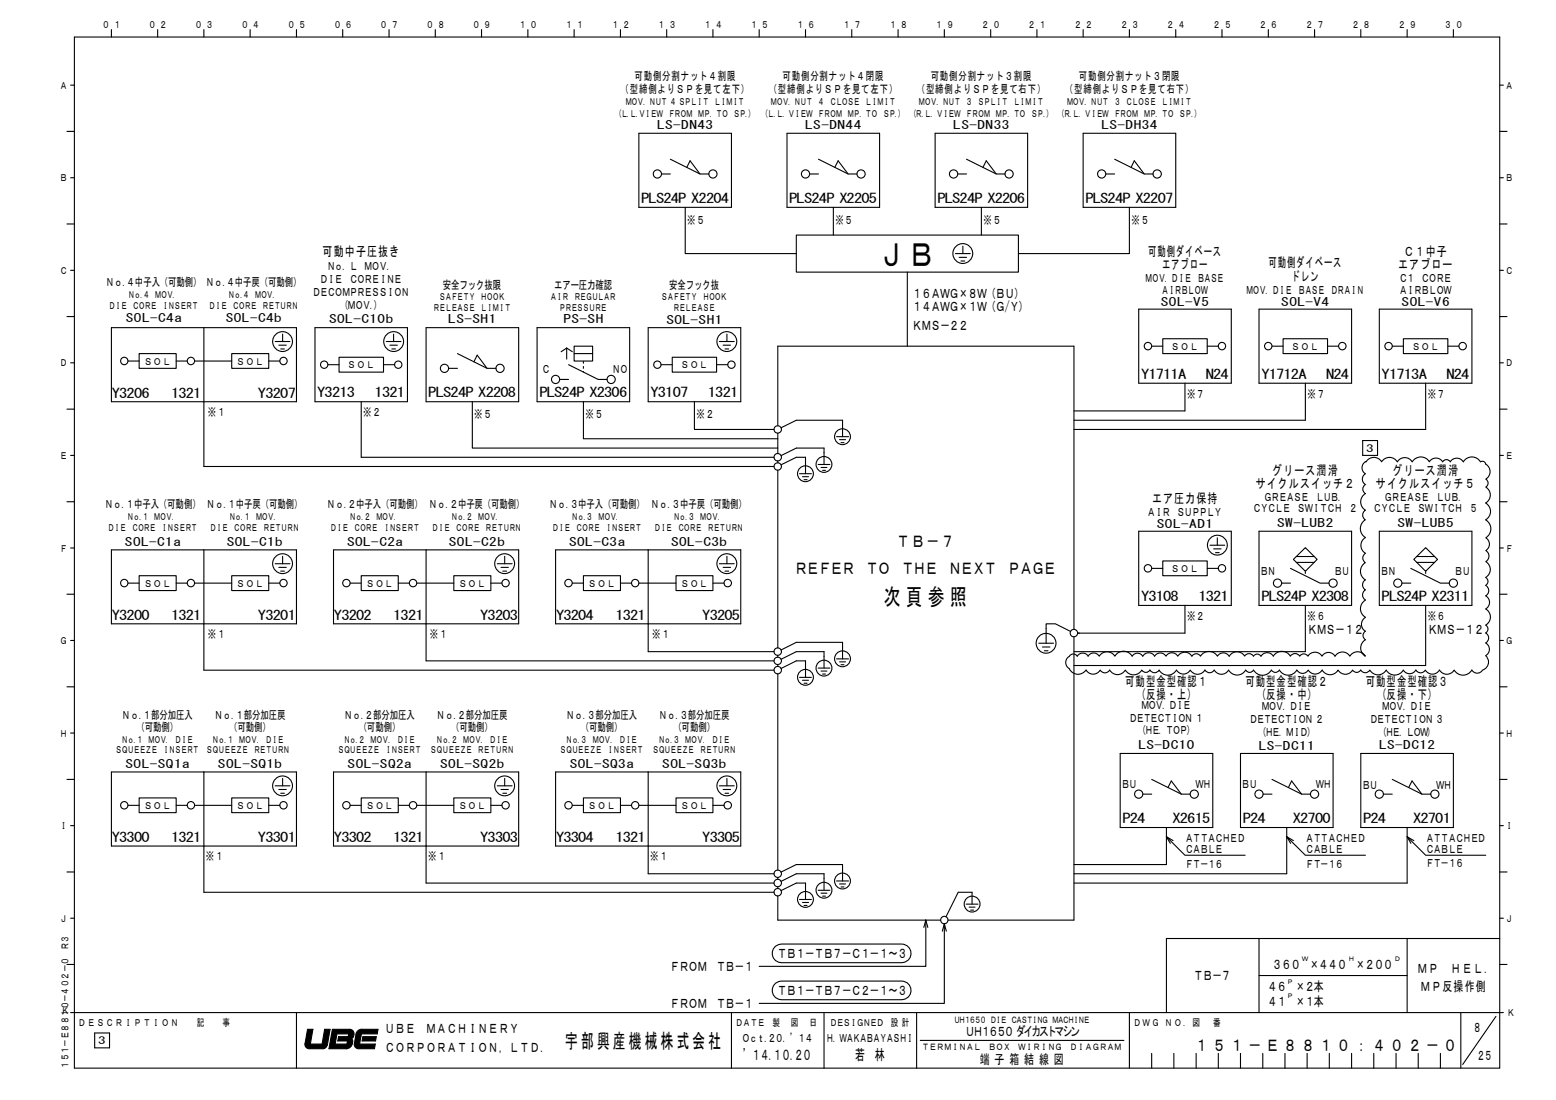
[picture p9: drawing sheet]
<svg xmlns="http://www.w3.org/2000/svg" width="297mm" height="210mm" viewBox="0 0 297 210" stroke-linecap="round" stroke-linejoin="round" font-family="sans-serif">
<g fill="none" stroke="#000" stroke-width=".21">
<path d="M13.5 16.3h.7M14.2 7.1h272.1v196.8h-272.1zM21.3 5.7v1.4M30.1 5.7v1.4M38.9 5.7v1.4M47.7 5.7v1.4M56.6 5.7v1.4M65.4 5.7v1.4M74.3 5.7v1.4M83.1 5.7v1.4M91.9 5.7v1.4M100.8 5.7v1.4"/>
<path d="M109.6 5.7v1.4M118.4 5.7v1.4M127.3 5.7v1.4M136.1 5.7v1.4M144.9 5.7v1.4M153.8 5.7v1.4M162.6 5.7v1.4M171.4 5.7v1.4M180.3 5.7v1.4M189.1 5.7v1.4M197.9 5.7v1.4M206.8 5.7v1.4"/>
<path d="M215.6 5.7v1.4M224.4 5.7v1.4M233.3 5.7v1.4M242.1 5.7v1.4M250.9 5.7v1.4M259.8 5.7v1.4M268.6 5.7v1.4M277.4 5.7v1.4M286.3 16.3h.7M12.8 25.1h1.4M13.5 33.9h.7M122 25.4h17.6v14.2h-17.6z"/>
<path d="M126.3 33.2h1.7M128 30.4l5.6 2.8h1.7M130.8 39.6v8.8h21.2M131.1 32l.6-1.3 1.9 2.5M150.2 25.4h17.7v14.2h-17.7zM154.6 33.2h1.6M156.2 30.4l5.7 2.8h1.7M159.1 39.6v5.3M159.4 32l.6-1.3 1.9 2.5M178.5 25.4h17.7v14.2h-17.7zM182.8 33.2h1.7M184.5 30.4l5.7 2.8h1.7"/>
<path d="M187.3 39.6v5.3M187.6 32l.7-1.3 1.9 2.5M206.8 25.4h17.6v14.2h-17.6zM211.1 33.2h1.7M212.8 30.4l5.6 2.8h1.7M215.6 39.6v8.8h-21.2M215.9 32l.6-1.3 1.9 2.5M286.3 25.1h1.4M286.3 33.9h.7M12.8 42.8h1.4M13.5 51.6h.7M152 44.9h42.4v7h-42.4z"/>
<path d="M173.2 51.9v14.2M182.4 48.4h2.8M183.1 49.1h1.4M183.4 49.8h.8M183.8 47v1.4M217.4 59h17.7v14.2h-17.7zM240.3 59h17.7v14.2h-17.7zM263.3 59h17.7v14.2h-17.7zM286.3 42.8h1.4M286.3 51.6h.7M12.8 60.4h1.4M12.8 78.1h1.4"/>
<path d="M13.5 69.3h.7M21.3 62.5h35.3v14.2h-35.3zM24.4 68.9h2.2M26.6 67.5h7v2.8h-7zM33.6 68.9h2.1M37.2 68.9h7M38.9 62.5v26.5h108.9M44.2 67.5h7.1v2.8h-7.1zM51.3 68.9h2.1M52.5 65.2h2.8M53.2 65.9h1.4M53.6 66.6h.7"/>
<path d="M54 63.8v1.4M60.1 62.5h17.7v14.2h-17.7zM62.6 69.6h2.1M64.7 68.2h8.5v2.8h-8.5zM69 76.7v10.6h78.8M73.2 69.6h2.1M73.7 65.2h2.9M74.4 65.9h1.5M74.8 66.6h.7M75.1 63.8v1.4M81.3 62.5h17.7v14.2h-17.7zM85.6 70.3h1.7"/>
<path d="M87.3 67.5l5.7 2.8h1.7M90.2 76.7v8.8h58.3M90.5 69.1l.6-1.3 1.9 2.5M102.5 62.5h17.7v14.2h-17.7zM106.8 72.4h1.7M108.2 66.4l1.1 .7M108.2 66.4l-1.1 .7M108.2 66.4v2.2M108.5 69.6l5.7 2.8h1.7M109.6 66.1h3.5v2.8h-3.5zM109.6 67.5h3.5M111.4 76.7v7.1h37.1"/>
<path d="M123.7 62.5h17.7v14.2h-17.7zM126.2 69.6h2.1M128.3 68.2h8.5v2.8h-8.5zM132.6 76.7v5.3h15.2M136.8 69.6h2.1M137.3 65.2h2.9M138 65.9h1.5M138.4 66.6h.7M138.8 63.8v1.4M219.9 66.1h2.1M222 64.7h8.5v2.8h-8.5zM226.2 73.2v5.2h-21.2"/>
<path d="M230.5 66.1h2.1M242.8 66.1h2.1M244.9 64.7h8.5v2.8h-8.5zM249.2 73.2v7h-44.2M253.4 66.1h2.1M265.8 66.1h2.1M267.9 64.7h8.5v2.8h-8.5zM272.2 73.2v8.8h-67.2M276.4 66.1h2.1M286.3 60.4h1.4M286.3 69.3h.7M286.3 78.1h1.4"/>
<path d="M12.8 95.8h1.4M13.5 86.9h.7M148.5 81.3v-15.2h56.5v54M148.5 82.7v3.9M148.5 88v.3M148.5 89.8v33.9M149.1 88.7l2.9-1.4h1.8v3.1M149.1 87l2.9-1.5h5.3v3.2M149.1 81.7l2.9-1.5h8.8v3.2M152.6 90.4h2.3M153.2 91h1.1M153.5 91.6h.6"/>
<path d="M156.2 88.7h2.2M156.7 89.2h1.2M157 89.8h.6M159.7 83.4h2.3M160.3 83.9h1.1M160.5 84.5h.6M260.1 84.1h2.9v2.8h-2.9zM260.7 94.2a1.84 1.84 0 0 0 0 3.2 1.08 1.08 0 0 0-.1 1.8 1.96 1.96 0 0 0 0 3.4M266.7 88.2a1.74 1.74 0 0 0-2.9 0 1.81 1.81 0 0 0-3.1-.1 1.32 1.32 0 0 0-.1 2.3 1.21 1.21 0 0 0 0 2.1 1.02 1.02 0 0 0 0 1.7M266.8 88.2a1.65 1.65 0 0 1 2.8 0 1.89 1.89 0 0 1 3.3 0 1.5 1.5 0 0 1 2.5 0 .82 .82 0 0 1 1.5 0 1.47 1.47 0 0 1 2.5 0 1.91 1.91 0 0 1 3.2 0 .65 .65 0 0 1 1 .4 1.65 1.65 0 0 1 0 2.9 .88 .88 0 0 1 0 1.5 1.77 1.77 0 0 1 0 3 1.85 1.85 0 0 1 0 3.2M283.6 99.3a1.98 1.98 0 0 1 0 3.4 1.41 1.41 0 0 1 0 2.4 1.22 1.22 0 0 1 0 2.1 1.74 1.74 0 0 1 0 3M286.3 86.9h.7"/>
<path d="M286.3 95.8h1.4M12.8 113.4h1.4M13.5 104.6h.7M21.3 105h35.3v14.1h-35.3zM24.4 111.3h2.2M26.6 109.9h7v2.8h-7zM33.6 111.3h2.1M37.2 111.3h7M38.9 105v22.9h108.9M44.2 109.9h7.1v2.8h-7.1zM51.3 111.3h2.1M52.5 107.6h2.8"/>
<path d="M53.2 108.3h1.4M53.6 109h.7M54 106.2v1.4M63.7 105h35.3v14.1h-35.3zM66.8 111.3h2.2M69 109.9h7v2.8h-7zM76 111.3h2.1M79.6 111.3h7M81.3 105v21.2h66.5M86.6 109.9h7.1v2.8h-7.1zM93.7 111.3h2.1M94.9 107.6h2.9"/>
<path d="M95.6 108.3h1.4M96 109h.7M96.3 106.2v1.4M106.1 105h35.3v14.1h-35.3zM109.3 111.3h2.1M111.4 109.9h7v2.8h-7zM118.4 111.3h2.2M122 111.3h7M123.7 105v19.4h24.1M129 109.9h7.1v2.8h-7.1zM136.1 111.3h2.1M137.3 107.6h2.9"/>
<path d="M138 108.3h1.5M138.4 109h.7M138.8 106.2v1.4M199.7 120v2.8M199.7 120v-.9h1.8l2.9 1.4M217.4 101.4h17.7v14.2h-17.7zM219.9 108.5h2.1M222 107.1h8.5v2.8h-8.5zM226.2 115.6v5.3h-20.5M230.5 108.5h2.1M231 104.1h2.8M231.7 104.8h1.4"/>
<path d="M232 105.5h.7M232.4 102.7v1.4M240.3 101.4h17.7v14.2h-17.7zM244.7 111.3h1.7M246.4 108.5l5.6 2.8h1.7M246.9 106.8l2.3-2.3 2.2 2.3-2.2 2.3zM247.5 106.2h3.4M247.5 107.4h3.4M249.2 115.6v8.8h-44.2M260.7 102.6a1.73 1.73 0 0 0-.1 3M260.7 105.6a1.04 1.04 0 0 0-.1 1.8 1.91 1.91 0 0 0 0 3.3M260.7 110.7a1.12 1.12 0 0 0 0 1.9 1.11 1.11 0 0 0-.1 1.9"/>
<path d="M260.7 114.6a1.89 1.89 0 0 0 0 3.2 1.55 1.55 0 0 0 0 2.7M263.3 101.4h17.7v14.2h-17.7zM267.6 111.3h1.7M269.3 108.5l5.7 2.8h1.7M269.9 106.8l2.3-2.3 2.2 2.3-2.2 2.3zM270.5 106.2h3.4M270.5 107.4h3.4M272.2 115.6v11.4h-67.2M283.6 116.2a1.77 1.77 0 0 1 0 3.1M283.6 111.8a1.15 1.15 0 0 1 0 1.9 1.43 1.43 0 0 1 0 2.5M283.6 119.3a.88 .88 0 0 1 0 1.5 1.1 1.1 0 0 1 0 1.9 1.37 1.37 0 0 1 0 2.4M283.6 110.2a.87 .87 0 0 1 0 1.5"/>
<path d="M286.3 104.6h.7M286.3 113.4h1.4M12.8 131.1h1.4M13.5 122.3h.7M13.5 139.9h.7M148.5 125.1v.4M148.5 126.9v.3M148.5 128.6v37.5M149.1 127.6l2.9-1.4h1.8v3.1M149.1 125.9l2.9-1.5h5.3v3.1M149.1 124.1l2.9-1.5h8.8v3.2M152.6 129.3h2.3"/>
<path d="M153.2 129.9h1.1M153.5 130.4h.6M156.2 127.5h2.2M156.7 128.1h1.2M157 128.7h.6M159.7 125.8h2.3M160.3 126.3h1.1M160.5 126.9h.6M198.3 122.8h2.8M199 123.5h1.4M199.4 124.2h.7M205 121.6v54h-24"/>
<path d="M207.3 127.9a1.54 1.54 0 0 0 2.7 0 1.03 1.03 0 0 0 1.8 0 1.72 1.72 0 0 0 3 0 1.82 1.82 0 0 0 3.2 0 .88 .88 0 0 0 1.5 0 1 1 0 0 0 1.8 0M207.7 125.2a1.22 1.22 0 0 0-2 .1 .88 .88 0 0 0-1.6 0 1.36 1.36 0 0 0 0 2.3 1.85 1.85 0 0 0 3.2 .3M216.1 125.2a1.9 1.9 0 0 0-3.3 .1 1.74 1.74 0 0 0-3 0 1.24 1.24 0 0 0-2.1 0M220.4 125.3a1.27 1.27 0 0 1 2.2 0 1.29 1.29 0 0 1 2.2 0 1.57 1.57 0 0 1 2.7 0M220.4 125.2a1.3 1.3 0 0 0-2.2 .1 1.19 1.19 0 0 0-2.1 0M227.5 125.3a.95 .95 0 0 1 1.7 0 1.9 1.9 0 0 1 3.2 0 1.29 1.29 0 0 1 2.2 0M231.8 127.9a1.01 1.01 0 0 1-1.8 0 1.6 1.6 0 0 1-2.8 0 1.53 1.53 0 0 1-2.6 0 1.9 1.9 0 0 1-3.3 0M231.8 127.9a1.56 1.56 0 0 0 2.7 0M234.5 127.9a1.85 1.85 0 0 0 3.3 0M237.8 127.9a.82 .82 0 0 0 1.5 0 1.96 1.96 0 0 0 3.4 0M239.3 125.2a.98 .98 0 0 0-1.7 0 1.69 1.69 0 0 0-2.9 .1M243.1 125.2a1.37 1.37 0 0 0-2.4 .1 .84 .84 0 0 0-1.4 0"/>
<path d="M244.2 127.9a.87 .87 0 0 1-1.5 0M244.2 127.9a1.9 1.9 0 0 0 3.4 0M247.6 127.9a1.24 1.24 0 0 0 2.1 0 1.53 1.53 0 0 0 2.7 0M252.4 127.9a1.73 1.73 0 0 0 3 0 1.6 1.6 0 0 0 2.8 0 .89 .89 0 0 0 1.6 0 1 1 0 0 0 1.7 0 1.8 1.8 0 0 0 3.1 0M260.6 120.5a.95 .95 0 0 0 0 1.6M260.7 122.1a1.81 1.81 0 0 0-.1 3.2 1.72 1.72 0 0 0-2.9 0 1.63 1.63 0 0 0-2.8 0 1.44 1.44 0 0 0-2.5 0 1.57 1.57 0 0 0-2.7 0 .91 .91 0 0 0-1.6 0 1.03 1.03 0 0 0-1.8 0 1.89 1.89 0 0 0-3.2 0M264.6 127.9a1.87 1.87 0 0 0 3.3 0M267.9 127.9a1.37 1.37 0 0 0 2.4 0M270.3 127.9a1.03 1.03 0 0 0 1.8 0 1.54 1.54 0 0 0 2.7 0 1.63 1.63 0 0 0 2.8 0 1.94 1.94 0 0 0 3.4 0M283.6 125.2a1.61 1.61 0 0 1-.6 2.7 1.17 1.17 0 0 1-2 0M286.3 122.3h.7M286.3 131.1h1.4"/>
<path d="M286.3 139.9h.7M12.8 148.8h1.4M13.5 157.6h.7M21.3 147.4h35.3v14.1h-35.3zM24.4 153.7h2.2M26.6 152.3h7v2.8h-7zM33.6 153.7h2.1M37.2 153.7h7M38.9 147.4v22.9h108.9M44.2 152.3h7.1v2.8h-7.1zM51.3 153.7h2.1M52.5 150h2.8"/>
<path d="M53.2 150.7h1.4M53.6 151.4h.7M54 148.6v1.4M63.7 147.4h35.3v14.1h-35.3zM66.8 153.7h2.2M69 152.3h7v2.8h-7zM76 153.7h2.1M79.6 153.7h7M81.3 147.4v21.2h66.5M86.6 152.3h7.1v2.8h-7.1zM93.7 153.7h2.1M94.9 150h2.9"/>
<path d="M95.6 150.7h1.4M96 151.4h.7M96.3 148.6v1.4M106.1 147.4h35.3v14.1h-35.3zM109.3 153.7h2.1M111.4 152.3h7v2.8h-7zM118.4 153.7h2.2M122 153.7h7M123.7 147.4v19.4h24.1M129 152.3h7.1v2.8h-7.1zM136.1 153.7h2.1M137.3 150h2.9"/>
<path d="M138 150.7h1.5M138.4 151.4h.7M138.8 148.6v1.4M213.8 143.8h17.7v14.2h-17.7zM218.2 151.6h1.7M219.9 148.8l5.6 2.8h1.7M222.7 159.7l1.2 .8M222.7 159.7l.7 1.3M222.7 159.7l3.5 3.6h11.5M222.7 158v7h-17.7M223 150.3l.6-1.2 1.9 2.5M236.8 143.8h17.7v14.2h-17.7z"/>
<path d="M241.1 151.6h1.7M242.8 148.8l5.7 2.8h1.7M245.6 159.7l1.3 .8M245.6 159.7l.8 1.3M245.6 159.7l3.6 3.6h11.5M245.6 158v8.8h-40.6M246 150.3l.6-1.2 1.9 2.5M259.8 143.8h17.6v14.2h-17.6zM264.1 151.6h1.7M265.8 148.8l5.6 2.8h1.8M268.6 159.7l1.3 .8M268.6 159.7l3.6 3.6h11.4"/>
<path d="M268.6 159.7l.7 1.3M268.6 158v10.6h-63.6M268.9 150.3l.7-1.2 1.8 2.5M286.3 148.8h1.4M286.3 157.6h.7M12.8 166.5h1.4M13.5 175.3h.7M148.5 171v4.6h31.1M148.5 167.5v.4M148.5 169.3v.3M149.1 170l2.9-1.4h1.8v3.1M149.1 168.3l2.9-1.5h5.3v3.1"/>
<path d="M149.1 166.5l2.9-1.5h8.8v3.2M152.6 171.7h2.3M153.2 172.3h1.1M153.5 172.8h.6M156.2 169.9h2.2M156.7 170.5h1.2M157 171.1h.6M159.7 168.2h2.3M160.3 168.7h1.1M160.5 169.3h.6M176.7 175.6v8.9h-31.8M176.7 175.6l-.3 1.4"/>
<path d="M176.7 175.6l.4 1.4M180.3 176.3l-.4 1.5M180.3 176.3l.4 1.5M180.3 176.3v15.2h-35.4M184.4 172.6h2.3M185 173.2h1.1M185.3 173.7h.6M185.6 172.6v-2.3h-2.7l-2.3 4.7M240.3 179.2v14.1M268.6 179.2v14.1M286.3 179.2h-63.6v14.1M286.3 166.5h1.4"/>
<path d="M286.3 175.3h.7M12.8 184.1h1.4M13.5 193.3h273.5M18.1 197.2h2.8v2.8h-2.8zM56.6 193.3v10.6M62.4 199.5a.85 .85 0 0 1-.7 .7h-2.7M62.5 199.5l.5-3h-1l-.5 2.8h-2.3l.5-2.8h-1l-.5 2.8a.84 .84 0 0 0 .8 .9M64.3 197.4h2.3l-.1 .5h-1.9l-.1 .8h1.8l-.1 .6h-2.2zM66.9 198.3l.4 .2v.2M67 198.3a.93 .93 0 0 0 .6-1 .93 .93 0 0 0-.8-.8h-3.3l-.7 3.7h3.3a1.32 1.32 0 0 0 1.2-1.4M67.9 197.4a1.12 1.12 0 0 1 1.2-.9h3.1l-.2 .9h-3l-.4 1.9h3l-.1 .9h-3.1a.85 .85 0 0 1-.8-1l.4-1.8M69.3 197.9h2.5l-.1 .8h-2.6z"/>
<path d="M139.6 193.3v10.6M147.9 180.8l.5-.4 .8-.2h22.9a1.78 1.78 0 0 1 1.8 1.8 1.78 1.78 0 0 1-1.8 1.8h-22.9a1.78 1.78 0 0 1-1.7-1.1 1.78 1.78 0 0 1 .4-1.9zM147.9 187.8l.5-.3 .8-.2h22.9a1.78 1.78 0 0 1 1.8 1.8 1.78 1.78 0 0 1-1.8 1.7h-22.9a1.78 1.78 0 0 1-1.7-1.1 1.78 1.78 0 0 1 .4-1.9zM157.3 193.3v10.6M175 193.3v10.6M175.7 198.6h38.8M215.6 193.3v10.6M240.3 186.2h28.3M278.9 193.3v10.6M285.6 194l-6.4 9.2M286.3 184.1h1.4M219.9 201.1v2.8"/>
<path d="M224.1 201.1v2.8M228.3 201.1v2.8M232.6 201.1v2.8M236.8 201.1v2.8M241.1 201.1v2.8M245.3 201.1v2.8M249.5 201.1v2.8M253.8 201.1v2.8M258 201.1v2.8M262.3 201.1v2.8M266.5 201.1v2.8M270.7 201.1v2.8"/>
<path d="M275 201.1v2.8"/>
<circle cx="125.5" cy="33.2" r=".78"/>
<circle cx="136.1" cy="33.2" r=".78"/>
<circle cx="153.8" cy="33.2" r=".78"/>
<circle cx="164.4" cy="33.2" r=".78"/>
<circle cx="182" cy="33.2" r=".79"/>
<circle cx="192.6" cy="33.2" r=".78"/>
<circle cx="210.3" cy="33.2" r=".78"/>
<circle cx="220.9" cy="33.2" r=".79"/>
<circle cx="183.8" cy="48.4" r="1.89"/>
<circle cx="23.7" cy="68.9" r=".7"/>
<circle cx="36.4" cy="68.9" r=".7"/>
<circle cx="53.9" cy="65.2" r="1.89"/>
<circle cx="54.1" cy="68.9" r=".7"/>
<circle cx="61.9" cy="69.6" r=".7"/>
<circle cx="75.1" cy="65.2" r="1.89"/>
<circle cx="76" cy="69.6" r=".7"/>
<circle cx="84.9" cy="70.3" r=".78"/>
<circle cx="95.5" cy="70.3" r=".78"/>
<circle cx="106.1" cy="72.4" r=".78"/>
<circle cx="116.7" cy="72.4" r=".78"/>
<circle cx="125.5" cy="69.6" r=".7"/>
<circle cx="138.8" cy="65.2" r="1.89"/>
<circle cx="139.6" cy="69.6" r=".7"/>
<circle cx="219.1" cy="66.1" r=".71"/>
<circle cx="233.3" cy="66.1" r=".7"/>
<circle cx="242.1" cy="66.1" r=".71"/>
<circle cx="256.2" cy="66.1" r=".71"/>
<circle cx="265.1" cy="66.1" r=".71"/>
<circle cx="279.2" cy="66.1" r=".71"/>
<circle cx="148.5" cy="87.3" r=".71"/>
<circle cx="148.5" cy="89" r=".71"/>
<circle cx="148.5" cy="82" r=".71"/>
<circle cx="153.8" cy="90.4" r="1.51"/>
<circle cx="157.3" cy="88.7" r="1.51"/>
<circle cx="160.8" cy="83.4" r="1.51"/>
<circle cx="23.7" cy="111.3" r=".7"/>
<circle cx="36.4" cy="111.3" r=".7"/>
<circle cx="53.9" cy="107.6" r="1.89"/>
<circle cx="54.1" cy="111.3" r=".7"/>
<circle cx="66.1" cy="111.3" r=".71"/>
<circle cx="78.8" cy="111.3" r=".71"/>
<circle cx="96.3" cy="107.6" r="1.89"/>
<circle cx="96.5" cy="111.3" r=".7"/>
<circle cx="108.5" cy="111.3" r=".71"/>
<circle cx="121.3" cy="111.3" r=".7"/>
<circle cx="138.8" cy="107.6" r="1.89"/>
<circle cx="138.9" cy="111.3" r=".71"/>
<circle cx="219.1" cy="108.5" r=".71"/>
<circle cx="232.4" cy="104.1" r="1.89"/>
<circle cx="233.3" cy="108.5" r=".7"/>
<circle cx="243.9" cy="111.3" r=".78"/>
<circle cx="254.5" cy="111.3" r=".78"/>
<circle cx="266.8" cy="111.3" r=".78"/>
<circle cx="277.4" cy="111.3" r=".78"/>
<circle cx="148.5" cy="127.9" r=".71"/>
<circle cx="148.5" cy="124.4" r=".71"/>
<circle cx="148.5" cy="126.2" r=".71"/>
<circle cx="153.8" cy="129.3" r="1.51"/>
<circle cx="157.3" cy="127.5" r="1.51"/>
<circle cx="160.8" cy="125.8" r="1.51"/>
<circle cx="199.7" cy="122.8" r="1.89"/>
<circle cx="205" cy="120.9" r=".71"/>
<circle cx="23.7" cy="153.7" r=".7"/>
<circle cx="36.4" cy="153.7" r=".7"/>
<circle cx="53.9" cy="150" r="1.89"/>
<circle cx="54.1" cy="153.7" r=".7"/>
<circle cx="66.1" cy="153.7" r=".71"/>
<circle cx="78.8" cy="153.7" r=".71"/>
<circle cx="96.3" cy="150" r="1.89"/>
<circle cx="96.5" cy="153.7" r=".7"/>
<circle cx="108.5" cy="153.7" r=".71"/>
<circle cx="121.3" cy="153.7" r=".7"/>
<circle cx="138.8" cy="150" r="1.89"/>
<circle cx="138.9" cy="153.7" r=".71"/>
<circle cx="217.4" cy="151.6" r=".78"/>
<circle cx="228" cy="151.6" r=".78"/>
<circle cx="240.3" cy="151.6" r=".78"/>
<circle cx="250.9" cy="151.6" r=".78"/>
<circle cx="263.3" cy="151.6" r=".78"/>
<circle cx="273.9" cy="151.6" r=".78"/>
<circle cx="148.5" cy="170.3" r=".71"/>
<circle cx="148.5" cy="168.6" r=".71"/>
<circle cx="148.5" cy="166.8" r=".71"/>
<circle cx="153.8" cy="171.7" r="1.51"/>
<circle cx="157.3" cy="169.9" r="1.51"/>
<circle cx="160.8" cy="168.2" r="1.51"/>
<circle cx="180.3" cy="175.6" r=".7"/>
<circle cx="185.6" cy="172.6" r="1.51"/>
</g>
<path d="M58.7 196.5l-.5 2.8a.81 .81 0 0 0 .6 .9h3.1l.4-.3 .2-.4 .5-3h-1l-.5 2.8h-2.3l.5-2.8zM63.5 196.5l-.7 3.7h3.4a1.31 1.31 0 0 0 1.1-1.8l-.3-.1 .5-.3a1.08 1.08 0 0 0-.7-1.5zM64.3 197.4h2.3l-.1 .5h-1.9l-.1 .8h1.8l-.1 .6h-2.2zM68.2 196.9l-.3 .9-.3 1.6a.81 .81 0 0 0 .8 .8h3.1l.1-.9h-3l.4-1.9h3l.2-.9h-3.2l-.5 .1zM69.3 197.9l-.2 .8h2.6l.1-.8z" fill-rule="evenodd" fill="#000"/>
<path d="M111.4 68.9v2.1M249.2 109.1v.8M272.2 109.1v.8" fill="none" stroke="#000" stroke-width=".21" stroke-dasharray=".5 .5" stroke-linecap="butt"/>
<text font-size="6.4" x="167.7" y="50.7">ＪＢ</text>
<text font-size="4.4" x="168.7" y="115.4">次 頁 参 照</text>
<text font-size="3.8" x="107.9" y="200">宇部興産機械株式会社</text>
<g font-size="3.2">
<text x="171.2" y="104.3">ＴＢ－７</text>
<text x="151.7" y="109.6">ＲＥＦＥＲ ＴＯ ＴＨＥ ＮＥＸＴ ＰＡＧＥ</text>
<text x="228.1" y="200.6">１ ５ １ － Ｅ ８ ８ １ ０ ： ４ ０ ２ － ０</text>
</g>
<g font-size="2.9">
<text x="141.8" y="202.3">’１４．１０．２０</text>
<text x="163.3" y="202.3">若 林</text>
</g>
<g font-size="2.5">
<text x="122.4" y="38.7">PLS24P X2204</text>
<text x="150.7" y="38.7">PLS24P X2205</text>
<text x="178.9" y="38.7">PLS24P X2206</text>
<text x="207.2" y="38.7">PLS24P X2207</text>
<text x="61.6" y="48.8">可動中子圧抜き</text>
<text x="219.2" y="48.9">可動側ダイベース</text>
<text x="221.8" y="51.4">エアブロー</text>
<text x="242.2" y="51">可動側ダイベース</text>
<text x="246.6" y="53.6">ドレン</text>
<text x="266.9" y="51.4">エアブロー</text>
<text x="268" y="48.9">Ｃ１中子</text>
<text x="174.1" y="56.9">１６ＡＷＧ×８Ｗ（ＢＵ）</text>
<text x="174.1" y="59.4">１４ＡＷＧ×１Ｗ（Ｇ/Ｙ）</text>
<text x="174.1" y="62.9">ＫＭＳ－２２</text>
<text x="21.4" y="76">Y3206</text>
<text x="32.7" y="76">1321</text>
<text x="49.3" y="76">Y3207</text>
<text x="60.6" y="75.8">Y3213</text>
<text x="71.5" y="75.8">1321</text>
<text x="81.8" y="75.8">PLS24P X2208</text>
<text x="103" y="75.8">PLS24P X2306</text>
<text x="124.2" y="75.8">Y3107</text>
<text x="135.1" y="75.8">1321</text>
<text x="217.8" y="72.3">Y1711A</text>
<text x="230.2" y="72.3">N24</text>
<text x="240.8" y="72.3">Y1712A</text>
<text x="253.1" y="72.3">N24</text>
<text x="263.8" y="72.3">Y1713A</text>
<text x="276.1" y="72.3">N24</text>
<text x="219.9" y="96">エア圧力保持</text>
<text x="239.7" y="93.1">サイクルスイッチ２</text>
<text x="242.9" y="90.6">グリース潤滑</text>
<text x="262.7" y="93.1">サイクルスイッチ５</text>
<text x="265.8" y="90.6">グリース潤滑</text>
<text x="21.4" y="118.4">Y3200</text>
<text x="32.7" y="118.4">1321</text>
<text x="49.3" y="118.4">Y3201</text>
<text x="63.8" y="118.4">Y3202</text>
<text x="75.1" y="118.4">1321</text>
<text x="91.7" y="118.4">Y3203</text>
<text x="106.1" y="118.4">Y3204</text>
<text x="117.5" y="118.4">1321</text>
<text x="134.1" y="118.4">Y3205</text>
<text x="217.8" y="114.7">Y3108</text>
<text x="228.8" y="114.7">1321</text>
<text x="240.8" y="114.7">PLS24P X2308</text>
<text x="263.8" y="114.7">PLS24P X2311</text>
<text x="249.6" y="121.1">ＫＭＳ－１２</text>
<text x="272.6" y="121.1">ＫＭＳ－１２</text>
<text x="214.8" y="130.9">可動型金型確認１</text>
<text x="237.8" y="130.9">可動型金型確認２</text>
<text x="260.7" y="130.9">可動型金型確認３</text>
<text x="217.8" y="133.4">(反操・上)</text>
<text x="240.7" y="133.4">(反操・中)</text>
<text x="263.7" y="133.4">(反操・下)</text>
<text x="21.4" y="160.8">Y3300</text>
<text x="32.7" y="160.8">1321</text>
<text x="49.3" y="160.8">Y3301</text>
<text x="63.8" y="160.8">Y3302</text>
<text x="75.1" y="160.8">1321</text>
<text x="91.7" y="160.8">Y3303</text>
<text x="106.1" y="160.8">Y3304</text>
<text x="117.5" y="160.8">1321</text>
<text x="134.1" y="160.8">Y3305</text>
<text x="214.3" y="157.1">P24</text>
<text x="223.8" y="157.1">X2615</text>
<text x="237.3" y="157.1">P24</text>
<text x="246.8" y="157.1">X2700</text>
<text x="260.2" y="157.1">P24</text>
<text x="269.8" y="157.1">X2701</text>
<text x="127.8" y="185.4">ＦＲＯＭ　ＴＢ－１</text>
<text x="148.4" y="182.9">ＴＢ１－ＴＢ７－Ｃ１－１～３</text>
<text x="242.9" y="185">３６０　×４４０　×２００</text>
<text x="270.6" y="185.7">ＭＰ　ＨＥＬ.</text>
<text x="148.4" y="190">ＴＢ１－ＴＢ７－Ｃ２－１～３</text>
<text x="227.9" y="187.1">ＴＢ－７</text>
<text x="242" y="189.3">４６　×２本</text>
<text x="271.1" y="189.3">ＭＰ反操作側</text>
<text x="73.4" y="197.2">ＵＢＥ</text>
<text x="81.4" y="197.2">ＭＡＣＨＩＮＥＲＹ</text>
<text x="127.8" y="192.4">ＦＲＯＭ　ＴＢ－１</text>
<text x="184.3" y="197.7">ＵＨ１６５０ ダイカストマシン</text>
<text x="242" y="192.1">４１　×１本</text>
<text x="279.8" y="197">８</text>
<text x="73.4" y="200.7">ＣＯＲＰＯＲＡＴＩＯＮ，ＬＴＤ．</text>
<text x="187" y="203.1">端 子 箱 結 線 図</text>
<text x="281.9" y="202.3">２５</text>
</g>
<g font-size="2.2">
<text x="118.5" y="17.8">（型締側よりＳＰを見て左下）</text>
<text x="121.1" y="15.3">可動側分割ナット４割限</text>
<text x="146.7" y="17.8">（型締側よりＳＰを見て左下）</text>
<text x="149.4" y="15.3">可動側分割ナット４閉限</text>
<text x="175" y="17.8">（型締側よりＳＰを見て右下）</text>
<text x="177.7" y="15.3">可動側分割ナット３割限</text>
<text x="203.3" y="17.8">（型締側よりＳＰを見て右下）</text>
<text x="205.9" y="15.3">可動側分割ナット３閉限</text>
<text x="125.5" y="24.6">LS-DN43</text>
<text x="153.7" y="24.6">LS-DN44</text>
<text x="182" y="24.6">LS-DN33</text>
<text x="210.2" y="24.6">LS-DH34</text>
<text x="131.2" y="42.7">※５</text>
<text x="159.5" y="42.7">※５</text>
<text x="187.7" y="42.7">※５</text>
<text x="216" y="42.7">※５</text>
<text x="61" y="54">ＤＩＥ　ＣＯＲＥＩＮＥ</text>
<text x="62.5" y="51.5">Ｎｏ．Ｌ　ＭＯＶ．</text>
<text x="218.6" y="53.9">ＭＯＶ. ＤＩＥ　ＢＡＳＥ</text>
<text x="267.1" y="53.9">Ｃ１　ＣＯＲＥ</text>
<text x="20.2" y="54.5">Ｎｏ.４中子入（可動側） Ｎｏ.４中子戻（可動側）</text>
<text x="59.6" y="56.5">ＤＥＣＯＭＰＲＥＳＳＩＯＮ</text>
<text x="64.9" y="58.9">（ＭＯＶ.）</text>
<text x="84.6" y="55.2">安全フック抜限</text>
<text x="105.8" y="55.2">エアー圧力確認</text>
<text x="127.8" y="55.2">安全フック抜</text>
<text x="221.6" y="58.4">SOL-V5</text>
<text x="221.7" y="56.1">ＡＩＲＢＬＯＷ</text>
<text x="237.9" y="56.1">ＭＯＶ. ＤＩＥ　ＢＡＳＥ　ＤＲＡＩＮ</text>
<text x="244.6" y="58.4">SOL-V4</text>
<text x="267.1" y="56.1">ＡＩＲＢＬＯＷ</text>
<text x="267.6" y="58.4">SOL-V6</text>
<text x="24" y="61.4">SOL-C4a</text>
<text x="43.1" y="61.4">SOL-C4b</text>
<text x="62.8" y="61.6">SOL-C10b</text>
<text x="85.6" y="61.7">LS-SH1</text>
<text x="107.5" y="61.7">PS-SH</text>
<text x="127.2" y="61.9">SOL-SH1</text>
<text x="103.5" y="71.3">Ｃ</text>
<text x="116.9" y="71.3">ＮＯ</text>
<text x="226.6" y="75.9">※７</text>
<text x="249.6" y="75.9">※７</text>
<text x="272.6" y="75.9">※７</text>
<text x="39.7" y="79.4">※１</text>
<text x="69.4" y="79.4">※２</text>
<text x="90.5" y="79.8">※５</text>
<text x="111.8" y="79.8">※５</text>
<text x="133" y="79.8">※２</text>
<text x="241.3" y="95.6">ＧＲＥＡＳＥ　ＬＵＢ．</text>
<text x="264.2" y="95.6">ＧＲＥＡＳＥ　ＬＵＢ．</text>
<text x="20" y="96.9">Ｎｏ.１中子入（可動側） Ｎｏ.１中子戻（可動側）</text>
<text x="62.4" y="96.9">Ｎｏ.２中子入（可動側） Ｎｏ.２中子戻（可動側）</text>
<text x="104.8" y="96.9">Ｎｏ.３中子入（可動側） Ｎｏ.３中子戻（可動側）</text>
<text x="219" y="98.5">ＡＩＲ　ＳＵＰＰＬＹ</text>
<text x="220.8" y="100.8">SOL-AD1</text>
<text x="239.2" y="97.8">ＣＹＣＬＥ　ＳＷＩＴＣＨ　２</text>
<text x="243.8" y="100.6">SW-LUB2</text>
<text x="262.1" y="97.8">ＣＹＣＬＥ　ＳＷＩＴＣＨ　５</text>
<text x="266.8" y="100.6">SW-LUB5</text>
<text x="23.9" y="104.2">SOL-C1a</text>
<text x="43.3" y="104.2">SOL-C1b</text>
<text x="66.2" y="104.2">SOL-C2a</text>
<text x="85.7" y="104.2">SOL-C2b</text>
<text x="108.6" y="104.2">SOL-C3a</text>
<text x="128.1" y="104.2">SOL-C3b</text>
<text x="240.6" y="109.8">ＢＮ</text>
<text x="254.7" y="109.8">ＢＵ</text>
<text x="263.5" y="109.8">ＢＮ</text>
<text x="277.7" y="109.8">ＢＵ</text>
<text x="226.6" y="118.3">※２</text>
<text x="249.6" y="118.3">※６</text>
<text x="272.6" y="118.3">※６</text>
<text x="39.7" y="121.8">※１</text>
<text x="82.1" y="121.8">※１</text>
<text x="124.5" y="121.8">※１</text>
<text x="23.3" y="137.3">Ｎｏ.１部分加圧入</text>
<text x="41" y="137.3">Ｎｏ.１部分加圧戻</text>
<text x="65.7" y="137.3">Ｎｏ.２部分加圧入</text>
<text x="83.4" y="137.3">Ｎｏ.２部分加圧戻</text>
<text x="108.1" y="137.3">Ｎｏ.３部分加圧入</text>
<text x="125.8" y="137.3">Ｎｏ.３部分加圧戻</text>
<text x="215.6" y="137.7">ＤＥＴＥＣＴＩＯＮ １</text>
<text x="217.9" y="135.3">ＭＯＶ．ＤＩＥ</text>
<text x="240.8" y="135.6">ＭＯＶ．ＤＩＥ</text>
<text x="263.8" y="135.6">ＭＯＶ．ＤＩＥ</text>
<text x="26.1" y="139.5">（可動側）</text>
<text x="43.7" y="139.5">（可動側）</text>
<text x="68.5" y="139.5">（可動側）</text>
<text x="86.1" y="139.5">（可動側）</text>
<text x="110.9" y="139.5">（可動側）</text>
<text x="128.5" y="139.5">（可動側）</text>
<text x="217.2" y="140.2">（ＨＥ．ＴＯＰ）</text>
<text x="217.3" y="143">LS-DC10</text>
<text x="238.5" y="138.1">ＤＥＴＥＣＴＩＯＮ ２</text>
<text x="240.2" y="140.5">（ＨＥ．ＭＩＤ）</text>
<text x="240.3" y="143.2">LS-DC11</text>
<text x="261.5" y="138.1">ＤＥＴＥＣＴＩＯＮ ３</text>
<text x="263.1" y="140.5">（ＨＥ．ＬＯＷ）</text>
<text x="263.3" y="143">LS-DC12</text>
<text x="24" y="146.6">SOL-SQ1a</text>
<text x="41.6" y="146.6">SOL-SQ1b</text>
<text x="66.4" y="146.6">SOL-SQ2a</text>
<text x="84" y="146.6">SOL-SQ2b</text>
<text x="108.8" y="146.6">SOL-SQ3a</text>
<text x="126.4" y="146.6">SOL-SQ3b</text>
<text x="214.1" y="150.5">ＢＵ</text>
<text x="228.2" y="150.5">ＷＨ</text>
<text x="237" y="150.5">ＢＵ</text>
<text x="251.2" y="150.5">ＷＨ</text>
<text x="260" y="150.6">ＢＵ</text>
<text x="274.1" y="150.6">ＷＨ</text>
<text x="226.2" y="160.7">ＡＴＴＡＣＨＥＤ</text>
<text x="249.2" y="160.7">ＡＴＴＡＣＨＥＤ</text>
<text x="272.2" y="160.7">ＡＴＴＡＣＨＥＤ</text>
<text x="39.3" y="164.2">※１</text>
<text x="81.7" y="164.2">※１</text>
<text x="124.1" y="164.2">※１</text>
<text x="226.2" y="162.8">ＣＡＢＬＥ</text>
<text x="226.2" y="165.7">ＦＴ－１６</text>
<text x="249.2" y="162.8">ＣＡＢＬＥ</text>
<text x="249.2" y="165.7">ＦＴ－１６</text>
<text x="272.2" y="162.8">ＣＡＢＬＥ</text>
<text x="272.2" y="165.5">ＦＴ－１６</text>
<text x="141.6" y="198.9">Ｏｃｔ．２０．’１４</text>
<text x="157.7" y="198.9">Ｈ．ＷＡＫＡＢＡＹＡＳＨＩ</text>
</g>
<g font-size="1.9">
<text x="19.5" y="5.3">０ １</text>
<text x="28.4" y="5.3">０ ２</text>
<text x="37.2" y="5.3">０ ３</text>
<text x="46" y="5.3">０ ４</text>
<text x="54.9" y="5.3">０ ５</text>
<text x="63.7" y="5.3">０ ６</text>
<text x="72.5" y="5.3">０ ７</text>
<text x="81.4" y="5.3">０ ８</text>
<text x="90.2" y="5.3">０ ９</text>
<text x="99" y="5.3">１ ０</text>
<text x="107.9" y="5.3">１ １</text>
<text x="116.7" y="5.3">１ ２</text>
<text x="125.5" y="5.3">１ ３</text>
<text x="134.4" y="5.3">１ ４</text>
<text x="143.2" y="5.3">１ ５</text>
<text x="152.1" y="5.3">１ ６</text>
<text x="160.9" y="5.3">１ ７</text>
<text x="169.7" y="5.3">１ ８</text>
<text x="178.5" y="5.3">１ ９</text>
<text x="187.4" y="5.3">２ ０</text>
<text x="196.2" y="5.3">２ １</text>
<text x="205.1" y="5.3">２ ２</text>
<text x="213.9" y="5.3">２ ３</text>
<text x="222.7" y="5.3">２ ４</text>
<text x="231.6" y="5.3">２ ５</text>
<text x="240.4" y="5.3">２ ６</text>
<text x="249.2" y="5.3">２ ７</text>
<text x="258.1" y="5.3">２ ８</text>
<text x="266.9" y="5.3">２ ９</text>
<text x="275.7" y="5.3">３ ０</text>
<text x="11.4" y="17">Ａ</text>
<text x="287.4" y="17">Ａ</text>
<text x="117.4" y="22.2">（Ｌ.Ｌ.ＶＩＥＷ　ＦＲＯＭ　ＭＰ. ＴＯ　ＳＰ.） （Ｌ.Ｌ. ＶＩＥＷ　ＦＲＯＭ　ＭＰ. ＴＯ　ＳＰ.） （Ｒ.Ｌ. ＶＩＥＷ　ＦＲＯＭ　ＭＰ. ＴＯ　ＳＰ.） （Ｒ.Ｌ. ＶＩＥＷ　ＦＲＯＭ　ＭＰ. ＴＯ　ＳＰ.）</text>
<text x="119.4" y="20.1">ＭＯＶ. ＮＵＴ ４ ＳＰＬＩＴ　ＬＩＭＩＴ</text>
<text x="147.1" y="20.1">ＭＯＶ. ＮＵＴ　４　ＣＬＯＳＥ　ＬＩＭＩＴ</text>
<text x="175.4" y="20.1">ＭＯＶ. ＮＵＴ　３　ＳＰＬＩＴ　ＬＩＭＩＴ</text>
<text x="203.6" y="20.1">ＭＯＶ. ＮＵＴ　３　ＣＬＯＳＥ　ＬＩＭＩＴ</text>
<text x="11.4" y="34.6">Ｂ</text>
<text x="287.4" y="34.6">Ｂ</text>
<text x="11.4" y="52.3">Ｃ</text>
<text x="287.4" y="52.3">Ｃ</text>
<text x="20.8" y="59">ＤＩＥ　ＣＯＲＥ　ＩＮＳＥＲＴ</text>
<text x="24.5" y="56.9">Ｎｏ．４　ＭＯＶ．</text>
<text x="39.9" y="59">ＤＩＥ　ＣＯＲＥ　ＲＥＴＵＲＮ</text>
<text x="43.6" y="56.9">Ｎｏ．４　ＭＯＶ．</text>
<text x="82.7" y="59.4">ＲＥＬＥＡＳＥ　ＬＩＭＩＴ</text>
<text x="83.8" y="57.2">ＳＡＦＥＴＹ　ＨＯＯＫ</text>
<text x="105" y="57.2">ＡＩＲ　ＲＥＧＵＬＡＲ</text>
<text x="106.7" y="59.4">ＰＲＥＳＳＵＲＥ</text>
<text x="126.2" y="57.2">ＳＡＦＥＴＹ　ＨＯＯＫ</text>
<text x="128.5" y="59.4">ＲＥＬＥＡＳＥ</text>
<text x="11.4" y="70">Ｄ</text>
<text x="27.5" y="69.6">ＳＯＬ</text>
<text x="45.2" y="69.6">ＳＯＬ</text>
<text x="66.4" y="70.3">ＳＯＬ</text>
<text x="130" y="70.3">ＳＯＬ</text>
<text x="223.6" y="66.8">ＳＯＬ</text>
<text x="246.6" y="66.8">ＳＯＬ</text>
<text x="269.6" y="66.8">ＳＯＬ</text>
<text x="287.4" y="70">Ｄ</text>
<text x="11.4" y="87.6">Ｅ</text>
<text x="260.8" y="86.2">3</text>
<text x="287.4" y="87.6">Ｅ</text>
<text x="20.6" y="101.4">ＤＩＥ　ＣＯＲＥ　ＩＮＳＥＲＴ</text>
<text x="24.3" y="99.3">Ｎｏ．１　ＭＯＶ．</text>
<text x="40.1" y="101.4">ＤＩＥ　ＣＯＲＥ　ＲＥＴＵＲＮ</text>
<text x="43.7" y="99.3">Ｎｏ．１　ＭＯＶ．</text>
<text x="63" y="101.4">ＤＩＥ　ＣＯＲＥ　ＩＮＳＥＲＴ</text>
<text x="66.7" y="99.3">Ｎｏ．２　ＭＯＶ．</text>
<text x="82.5" y="101.4">ＤＩＥ　ＣＯＲＥ　ＲＥＴＵＲＮ</text>
<text x="86.1" y="99.3">Ｎｏ．２　ＭＯＶ．</text>
<text x="105.4" y="101.4">ＤＩＥ　ＣＯＲＥ　ＩＮＳＥＲＴ</text>
<text x="109.1" y="99.3">Ｎｏ．３　ＭＯＶ．</text>
<text x="124.9" y="101.4">ＤＩＥ　ＣＯＲＥ　ＲＥＴＵＲＮ</text>
<text x="128.5" y="99.3">Ｎｏ．３　ＭＯＶ．</text>
<text x="11.4" y="105.3">Ｆ</text>
<text x="287.4" y="105.3">Ｆ</text>
<text x="27.5" y="112">ＳＯＬ</text>
<text x="45.2" y="112">ＳＯＬ</text>
<text x="69.9" y="112">ＳＯＬ</text>
<text x="87.6" y="112">ＳＯＬ</text>
<text x="112.3" y="112">ＳＯＬ</text>
<text x="130" y="112">ＳＯＬ</text>
<text x="223.6" y="109.2">ＳＯＬ</text>
<text x="11.4" y="123">Ｇ</text>
<text x="287.4" y="123">Ｇ</text>
<text x="11.4" y="140.7">Ｈ</text>
<text x="22.1" y="143.8">ＳＱＵＥＥＺＥ　ＩＮＳＥＲＴ</text>
<text x="23.2" y="141.9">Ｎｏ．１　ＭＯＶ． ＤＩＥ</text>
<text x="39.4" y="143.8">ＳＱＵＥＥＺＥ　ＲＥＴＵＲＮ</text>
<text x="40.5" y="141.9">Ｎｏ．１　ＭＯＶ． ＤＩＥ</text>
<text x="64.5" y="143.8">ＳＱＵＥＥＺＥ　ＩＮＳＥＲＴ</text>
<text x="65.6" y="141.9">Ｎｏ．２　ＭＯＶ． ＤＩＥ</text>
<text x="82.1" y="143.8">ＳＱＵＥＥＺＥ　ＲＥＴＵＲＮ</text>
<text x="83.3" y="141.9">Ｎｏ．２　ＭＯＶ． ＤＩＥ</text>
<text x="106.9" y="143.8">ＳＱＵＥＥＺＥ　ＩＮＳＥＲＴ</text>
<text x="108" y="141.9">Ｎｏ．３　ＭＯＶ． ＤＩＥ</text>
<text x="124.6" y="143.8">ＳＱＵＥＥＺＥ　ＲＥＴＵＲＮ</text>
<text x="125.7" y="141.9">Ｎｏ．３　ＭＯＶ． ＤＩＥ</text>
<text x="287.4" y="140.7">Ｈ</text>
<text x="27.5" y="154.4">ＳＯＬ</text>
<text x="45.2" y="154.4">ＳＯＬ</text>
<text x="69.9" y="154.4">ＳＯＬ</text>
<text x="87.6" y="154.4">ＳＯＬ</text>
<text x="112.3" y="154.4">ＳＯＬ</text>
<text x="130" y="154.4">ＳＯＬ</text>
<text x="11.4" y="158.3">Ｉ</text>
<text x="287.4" y="158.3">Ｉ</text>
<text x="11.4" y="176">Ｊ</text>
<text x="287.4" y="176">Ｊ</text>
<text x="11.7" y="193.7">Ｋ</text>
<text x="14.9" y="195.8">ＤＥＳＣＲＩＰＴＩＯＮ</text>
<text x="37.5" y="195.8">記</text>
<text x="42.5" y="195.8">事</text>
<text x="140.4" y="195.8">ＤＡＴＥ</text>
<text x="147.4" y="195.8">製</text>
<text x="151" y="195.8">図</text>
<text x="154.5" y="195.8">日</text>
<text x="158.4" y="195.8">ＤＥＳＩＧＮＥＤ 設 計</text>
<text x="216.4" y="195.8">ＤＷＧ ＮＯ. 図</text>
<text x="231.6" y="195.8">番</text>
<text x="287.7" y="194">Ｋ</text>
<text x="18.8" y="199.3">3</text>
<text x="13.1" y="204" transform="rotate(-90 13.1 204)">１５１－Ｅ８８１０－４０２－０　Ｒ３</text>
</g>
<g font-size="1.8">
<text x="182.1" y="195.3">ＵＨ１６５０ ＤＩＥ ＣＡＳＴＩＮＧ ＭＡＣＨＩＮＥ</text>
<text x="176" y="200.4">ＴＥＲＭＩＮＡＬ　ＢＯＸ　ＷＩＲＩＮＧ　ＤＩＡＧＲＡＭ</text>
</g>
<g font-size="1.3">
<text x="248.5" y="183.5">Ｗ</text>
<text x="257.3" y="183.5">Ｈ</text>
<text x="266.2" y="183.5">Ｄ</text>
<text x="245.7" y="187.8">Ｐ</text>
<text x="245.7" y="190.6">Ｐ</text>
</g>
</svg>
